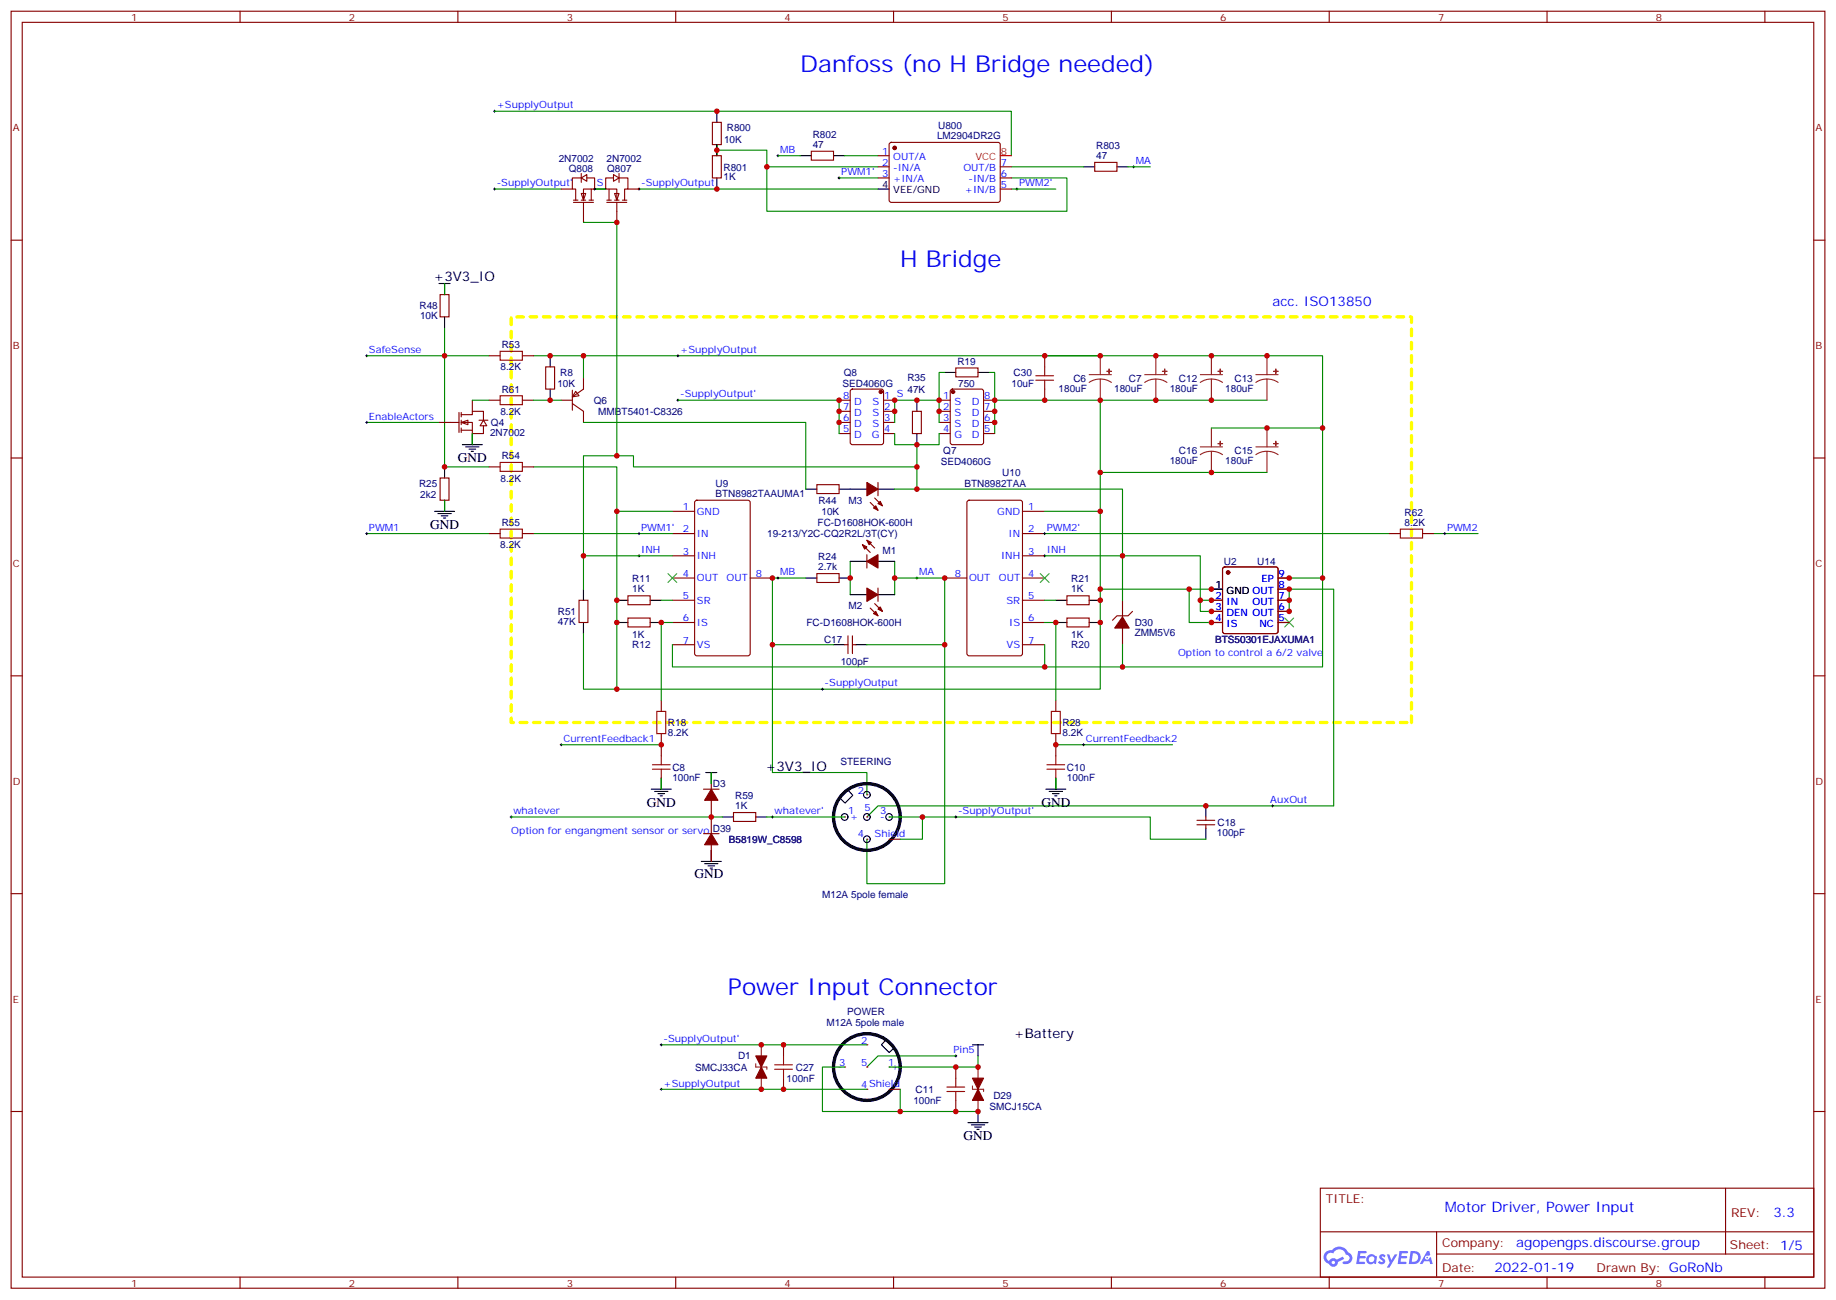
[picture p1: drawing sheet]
<svg xmlns="http://www.w3.org/2000/svg" width="583mm" height="413mm" viewBox="0 0 583 413" stroke-linecap="round" stroke-linejoin="round" font-family="sans-serif">
<g fill="none" stroke="#870000" stroke-width=".35">
<path d="M3.5 3.6h575.8v405.3h-575.8zM7.1 7.1h568.6v398.3h-568.6zM76.2 3.6v3.5M145.3 3.6v3.5M214.5 3.6v3.5M283.6 3.6v3.5M352.8 3.6v3.5M421.9 3.6v3.5M491.1 3.6v3.5M560.2 3.6v3.5M3.5 76.2h3.6M575.7 76.2h3.6"/>
<path d="M3.5 145.4h3.6M575.7 145.4h3.6M3.5 214.5h3.6M575.7 214.5h3.6M3.5 283.7h3.6M575.7 283.7h3.6M3.5 352.8h3.6M575.7 352.8h3.6M419.1 377.2h156.6v28.2h-156.6zM547.7 377.2v20.9M419.1 391h156.5M456 398.1h119.6"/>
<path d="M456 391v14.1M76.2 405.4v3.5M145.3 405.4v3.5M214.5 405.4v3.5M283.6 405.4v3.5M352.8 405.4v3.5M421.9 405.4v3.5M491.1 405.4v3.5M560.2 405.4v3.5"/>
</g>
<g fill="#5487ff">
<path d="M438.1 398.3a1.22 1.22 0 0 1 1.7 .3l-.4 .6a.47 .47 0 0 0-.3-.4 .47 .47 0 0 0-.5 .2l.1 .2a1.14 1.14 0 0 1 .8 1.7 1.14 1.14 0 0 1-1.9 0l-.2-.2 .5-.5 .7 .4a.29 .29 0 0 0 .3-.2 .29 .29 0 0 0-.2-.4 1.04 1.04 0 0 1-.6-1.7z"/>
<path d="M431.1 397.1h2.3l.4 .2-.2 .5h-1.8l-.1 .9h1.5l.3 .3-.3 .4h-1.6l-.2 1.1 1.7 .1 .2 .3-.2 .3h-2.6z"/>
<path d="M444.2 397.1l2.7 .2-.1 .5h-1.8l-.2 .9h1.6l.3 .3-.4 .4h-1.6l-.1 1.1 1.7 .1 .2 .3-.2 .3h-2.7z"/>
<path d="M453 397.1h.7l.3 1.2-.6 .4a.69 .69 0 0 0-1 .2 .69 .69 0 0 0 .4 1 .69 .69 0 0 0 .9-.6l.5-.3 .6 2.2h-.8l-.3-.9h-1.7l-.5 .9h-.8z"/>
<path d="M440.2 398.2h.8l.6 1.8 1.1-1.8h.9l-2.6 4.2h-.8l.9-1.6z"/>
<path d="M447.8 397.1l-.6 4.1h1.3a2.11 2.11 0 0 0 2.5-2.1 2.11 2.11 0 0 0-2.5-2zM448.5 397.8a1.43 1.43 0 0 1 1.6 1.6 1.43 1.43 0 0 1-2 1.1z"/>
<path d="M434.1 398.7a1.54 1.54 0 0 0-.1 2.1 1.54 1.54 0 0 0 2.1 .2l.7 .2 .3-2.3-.6-.3a1.49 1.49 0 0 0-2.4 .1zM434.3 399.7a.95 .95 0 0 1 1.9 0 .95 .95 0 0 1-1.9 0z"/>
<path d="M420.8 397.5a2.18 2.18 0 0 0 1.1 3.7 1.44 1.44 0 0 0 1.6 .9 1.44 1.44 0 0 0 1.2-1.5l2-1-.5-.7-1.9 .9a1.47 1.47 0 0 0-2.4 .5 1.39 1.39 0 0 1-.7-2 1.39 1.39 0 0 1 2-.4 2.12 2.12 0 0 1 2.2-1.3 2.12 2.12 0 0 1 1.9 1.6 1.14 1.14 0 0 1 1 1.5 1.14 1.14 0 0 1-1.6 .7 .43 .43 0 0 0-.5 .3 .43 .43 0 0 0 .4 .5 1.98 1.98 0 0 0 2.5-1.2 1.98 1.98 0 0 0-1.2-2.5 3.1 3.1 0 0 0-5.3-.7l-.9 .1zM422.7 400.8a.55 .55 0 0 1 1.1 0 .55 .55 0 0 1-1.1 0z"/>
<circle cx="453" cy="399.2" r=".26"/>
</g>
<g fill="none" stroke="#870000" stroke-width=".35">
<path d="M139.7 93.5h2.8v7.1h-2.8zM155.2 112.9h3.5M165.8 112.9h3.5M331.6 112.9v3.6M155.2 127h3.5M165.8 127h3.5M331.6 123.5v3.5M139.7 151.7h2.8v7.1h-2.8zM155.2 148.2h3.5M165.8 148.2h3.5M220.7 159l.5-.2h16.2l.7 .4v48.3l-.4 .6-16.5 .1-.7-.5v-48.2zM307.2 159l.4-.2h16.2l.7 .4 .1 48.3-.5 .6-16.5 .1-.6-.5-.1-48.2z"/>
<path d="M155.2 169.4h3.5M165.8 169.4h3.5M213.4 162.3h7.1M213.4 169.4h7.1M213.4 176.4h7.1M324.6 162.3h7M324.6 169.4h7M324.6 176.4h7M441 169.4h3.5M451.6 169.4h3.5M199.3 189.1h7.1v2.8h-7.1zM199.3 196.2h7.1v2.8h-7.1z"/>
<path d="M213.4 183.5h7.1M213.4 190.5h7.1M213.4 197.6h7.1M238.1 183.5h7.1M259.3 182.1h7v2.8h-7zM276.2 193l2.5 2.5M277.6 191.6l2.5 2.5M278.7 186.7v4.2M299.9 183.5h7M324.6 183.5h7M324.6 190.5h7M324.6 197.6h7"/>
<path d="M338.7 196.2h7v2.8h-7zM338.7 189.1h7v2.8h-7zM213.4 204.6h7.1M324.6 204.6h7"/>
</g>
<g fill="none" stroke="#000" stroke-width=".35">
<path d="M139.3 90h3.6M141.1 90v3.5M141.1 100.6v3.5M149.9 137.6v3.5M141.1 148.2v3.5M141.1 158.8v3.5M146.8 141.1h6.3M147.8 141.9h4.2M148.9 142.6h2.1M149.6 143.3h.7M137.9 162.3h6.4M139 163h4.2"/>
<path d="M140.1 163.7h2.1M140.8 164.4h.7M195.8 190.5h3.5M195.8 197.6h3.5M206.4 190.5h3.5M206.4 197.6h3.5M255.8 183.5h3.5M266.3 183.5h3.6M269.9 188.8h5.3M278.7 188.8h5.3M335.1 190.5h3.6M335.1 197.6h3.6"/>
<path d="M345.7 190.5h3.5M345.7 197.6h3.5"/>
</g>
<g fill="none" stroke="#008700" stroke-width=".35">
<path d="M141.1 104.1v44.1h14.1M141.1 112.9h14.1M169.3 112.9h250.5v70.6h-10.6M331.6 112.9h17.6M169.3 148.2h26.5v70.6h153.4v-56.5h-17.6M116.4 169.4h38.8M169.3 169.4h44.1M269.9 178.2v10.6M284 178.2v10.6M331.6 169.4h109.4M455.1 169.4h14.1M255.8 183.5h-10.6v61.7h30v7.1"/>
<path d="M284 183.5h15.9v97h-24.7v-14.1M213.4 204.6v7.1h118.2v-7.1M423.3 255.8h-144.6l-3.5 3.5"/>
</g>
<path d="M448 229.3v-128.7h-285.7v128.7h285.7" fill="none" stroke="#ff0" stroke-width="1.1" stroke-dasharray="2.1 2.1"/>
<path d="M116.1 112.9h.7M116.4 112.6v.7M116.1 169.4h.7M116.4 169v.7M202.5 176.4h.7M202.8 176.1v.7M331.3 176.4h.7M331.6 176.1v.7M290.7 183.5h.7M291 183.1v.7" fill="none" stroke="#000" stroke-width=".32"/>
<path d="M158.7 111.5h7.1v2.8h-7.1zM328.8 119.3h5.6M331.6 116.5v2.8M158.7 125.6h7.1v2.8h-7.1zM328.8 120.7h5.6M331.6 120.7v2.8M158.7 146.8h7.1v2.8h-7.1zM158.7 168h7.1v2.8h-7.1zM444.5 168h7.1v2.8h-7.1z" fill="none" stroke="#a10000" stroke-width=".35"/>
<g fill="#870000" stroke="#870000" stroke-width=".35">
<path d="M275.2 186.7l3.5 2.1-3.5 2.1z"/>
<path d="M278.7 193.4l.7-.7 .7 1.4z"/>
<path d="M277.3 194.8l.7-.7 .7 1.4z"/>
</g>
<circle cx="275.2" cy="259.3" r="10.6" fill="none" stroke="#000" stroke-width="1.1"/>
<g fill="#870000">
<circle cx="268.1" cy="259.3" r=".18"/>
<circle cx="282.2" cy="259.3" r=".18"/>
<circle cx="275.2" cy="266.4" r=".18"/>
<circle cx="275.2" cy="259.3" r=".18"/>
<circle cx="275.2" cy="252.3" r=".18"/>
</g>
<g fill="none" stroke="#000" stroke-width=".35">
<path d="M384.5 187h3.6M269.3 250.9l1.4 1.5-2.5 2.5-1.5-1.5M332 250.5h6.3M333 251.2h4.3M334.1 251.9h2.1M334.8 252.6h.7M335.1 247v3.5"/>
<circle cx="268.1" cy="259.3" r="1.06"/>
<circle cx="275.2" cy="252.3" r="1.06"/>
<circle cx="275.2" cy="259.3" r="1.06"/>
<circle cx="282.2" cy="259.3" r="1.06"/>
<circle cx="275.2" cy="266.4" r="1.06"/>
</g>
<path d="M384.5 190.5h3.6M384.5 194.1h3.6M384.5 197.6h3.6M388.3 180.2l.5-.2h16.2l.5 .2 .2 .5v19.7l-.2 .5-.5 .2h-16.2l-.5-.2-.2-.5v-19.7zM405.7 190.5h3.5M405.7 194.1h3.5M405.7 197.6h3.5M405.7 187h3.5M405.7 183.5h3.5M335.1 222.3v3.5M335.1 232.9v3.5M282.2 266.4h3.6" fill="none" stroke="#870000" stroke-width=".35"/>
<path d="M116.4 134.1h22.9M195.8 162.3h17.6M331.6 176.4h49.4v17.7h3.5M209.9 190.5h3.5M209.9 197.6h3.5M331.6 197.6h3.5v24.7M331.6 190.5h3.5M349.2 187h35.3M381 190.5h3.5M409.2 194.1v-7.1h14.1v68.8M335.1 236.4h37.1M282.2 259.3h10.6v7.1h-7" fill="none" stroke="#008700" stroke-width=".35"/>
<path d="M330.2 182.1l2.8 2.8M333 182.1l-2.8 2.8M407.8 196.2l2.8 2.8M410.6 196.2l-2.8 2.8" fill="none" stroke="#3c3" stroke-width=".35"/>
<path d="M246.6 183.5h.7M246.9 183.1v.7M343.6 236.4h.7M344 236v.7M161.9 259.3h.7M162.3 259v.7" fill="none" stroke="#000" stroke-width=".32"/>
<path d="M333.7 225.8h2.8v7.1h-2.8z" fill="none" stroke="#a10000" stroke-width=".35"/>
<circle cx="389.8" cy="181.7" r=".53" fill="#870000" stroke="#870000" stroke-width=".35"/>
<g fill="#fff" stroke="#870000" stroke-width=".35">
<path d="M146.4 134.1l2.1-.7v1.4z"/>
<path d="M153.5 133.4l1 1.7h-2.1z"/>
</g>
<g fill="none" stroke="#870000" stroke-width=".35">
<path d="M173.2 116.5h2.8v7h-2.8zM185.2 120v3.5l-3.5 2.5M139.3 134.1h6.4M145.7 130.9v6.4M146.4 131.6h3.5v-1h3.6v2.8M146.4 134.1h3.5v3.5h3.6v-2.5M146.4 136.6h3.5M146.4 130.9v1.4M146.4 133.4v1.4M146.4 135.9v1.4M149.9 127v3.6M149.9 137.6v3.5"/>
<path d="M152 133.4h2.9M178.2 127h3.5M181.7 123.9v6.3M181.7 128.1l3.5 2.5v3.5M182.7 124.2l1.1 1.4-2.1 .4zM273.8 172.9l2.4 2.5M275.2 171.5l2.4 2.5M275.2 176.1v4.2M183.8 190.5h2.8v7.1h-2.8zM232.8 257.9h7.1v2.8h-7.1z"/>
</g>
<g fill="none" stroke="#008700" stroke-width=".35">
<path d="M141.1 90v3.5M116.4 112.9h24.7M185.2 112.9v7.1M149.9 137.6v3.5M149.9 127h5.3M169.3 127h8.9M185.2 134.1h70.6v21.2M141.1 158.8v3.5M291 155.3v-7.1h-89.9v-3.5h-15.9v31.7h28.2M185.2 176.4v10.6M419.8 183.5v28.2h-88.2M185.2 201.1v17.7h10.6"/>
<path d="M162.3 259.3h63.5M243.4 259.3h24.7M225.8 269.9v3.5M303.4 335.2h-24.7l-3.5 3.5"/>
</g>
<g fill="none" stroke="#000" stroke-width=".35">
<path d="M174.6 112.9v3.6M174.6 123.5v3.5M269.9 178.2h5.3M278.7 178.2h5.3M185.2 187v3.5M185.2 197.6v3.5M229.3 259.3h3.5M239.9 259.3h3.5M222.6 273.4h6.4M223.7 274.1h4.2M224.7 274.8h2.1M225.4 275.6h.7"/>
<path d="M225.8 269.9v3.5M307.3 356.3h6.3M308.3 357h4.3M309.4 357.8h2.1M310.1 358.5h.7M310.4 352.8v3.5"/>
</g>
<path d="M116.1 134.1h.7M116.4 133.7v.7M303 335.2h.7M303.4 334.8v.7" fill="none" stroke="#000" stroke-width=".32"/>
<g fill="#870000" stroke="#870000" stroke-width=".35">
<path d="M275.2 178.2l3.5-2.1v4.2z"/>
<path d="M273.8 172.9l1.4 .7-.7 .7z"/>
<path d="M275.2 171.5l1.4 .7-.7 .7z"/>
</g>
<circle cx="275.2" cy="338.7" r="10.6" fill="none" stroke="#000" stroke-width="1.1"/>
<g fill="#870000">
<circle cx="282.2" cy="338.7" r=".18"/>
<circle cx="268.1" cy="338.7" r=".18"/>
<circle cx="275.2" cy="345.8" r=".18"/>
<circle cx="275.2" cy="338.7" r=".18"/>
<circle cx="275.2" cy="331.6" r=".18"/>
</g>
<g fill="none" stroke="#000" stroke-width=".35">
<path d="M227.5 35.3v3.5M227.5 45.9v3.5M227.5 56.5v3.5M254 49.4h3.5M264.6 49.4h3.5M344 53h3.5M354.5 53h3.6M299.9 118.2h3.5M310.4 118.2h3.6M291 127v3.6M291 137.6v3.5M384.5 187h3.6"/>
<path d="M264.6 204.6h3.5M271.6 204.6h3.6M206.7 250.5h6.4M207.8 251.2h4.2M208.8 251.9h2.2M209.5 252.6h.8M209.9 247v3.5M224 245.2h3.5M225.8 245.2v3.5M382.8 255.8v3.5M382.8 262.9v3.5M281.2 330.1l-1.4 1.5 2.5 2.5 1.5-1.5"/>
<path d="M308.7 331.6h3.5M310.4 331.6v3.6"/>
</g>
<g fill="none" stroke="#870000" stroke-width=".35">
<path d="M226.1 38.8h2.9v7.1h-2.9zM226.1 49.4h2.9v7.1h-2.9zM257.5 48h7.1v2.8h-7.1zM347.5 51.5h7v2.9h-7zM303.4 116.8h7v2.8h-7zM266.3 127h3.6M266.3 130.6h3.6M266.3 134.1h3.6M266.3 137.6h3.6M270.1 123.7l.5-.2h9.2l.6 .4 .1 16.5-.5 .7h-9.4l-.7-.4v-16.5zM280.5 127h3.5M280.5 130.6h3.5"/>
<path d="M280.5 134.1h3.5M280.5 137.6h3.5M289.6 130.6h2.9v7h-2.9zM298.1 127h3.5M298.1 130.6h3.5M298.1 134.1h3.5M298.1 137.6h3.5M301.9 123.7l.4-.2h9.2l.7 .4v16.5l-.5 .7h-9.4l-.6-.4-.1-16.5zM312.2 127h3.5M312.2 130.6h3.5M312.2 134.1h3.5M312.2 137.6h3.5"/>
<path d="M384.5 190.5h3.6M384.5 194.1h3.6M384.5 197.6h3.6M388.3 180.2l.5-.2h16.2l.5 .2 .2 .5v19.7l-.2 .5-.5 .2h-16.2l-.5-.2-.2-.5v-19.7zM405.7 190.5h3.5M405.7 194.1h3.5M405.7 197.6h3.5M405.7 187h3.5M405.7 183.5h3.5M268.1 204.6h1.1M269.2 201.8v5.7M270.6 201.8v5.7"/>
<path d="M270.6 204.6h1M209.9 222.3v3.5M209.9 232.9v7M335.1 236.4v3.5M209.9 247v3.5M223.3 250.5h4.9M225.8 245.2v5.3M225.8 254v10.6M335.1 247v3.5M382.8 259.3v1.1M223.3 264.6h4.9M225.8 268.1v5.3"/>
<path d="M379.9 261.8h5.7M379.9 260.4h5.7M382.8 261.8v1.1M248.7 331.6v3.6M303.4 338.7v3.5M248.7 342.2v3.6M282.2 345.8h3.6M303.4 349.3v3.5"/>
</g>
<g fill="none" stroke="#008700" stroke-width=".35">
<path d="M157 35.3h164v14.1M227.5 47.7h15.9v5.3h35.3M227.5 45.9v3.5M243.4 53v14.1h95.3v-10.6h-17.7M246.9 49.4h7.1M266.3 56.5h12.4M268.1 49.4h10.6M321 53h23M358.1 53h7M157 60h21.2M202.8 60h75.9M321 60h14.1"/>
<path d="M299.9 118.2h-1.8v8.8M314 118.2h1.7v8.8M215.2 127h51.1v10.6M284 137.6v3.5h14.1v-3.5M298.1 127v7.1M298.1 127h-14.1v7.1M315.7 137.6v-10.6h33.5v35.3M349.2 127h53M384.5 135.9h35.3M349.2 150h53M209.9 197.6v24.7M377.5 187v10.6h7"/>
<path d="M245.2 204.6h19.4M275.2 204.6h24.7M178.2 236.4h31.7M209.9 247v3.5M225.8 259.3h3.5M225.8 245.2v3.5M292.8 259.3h72.3v7.1h17.7M335.1 247v3.5M209.9 331.6h65.3M268.1 338.7h-7v14.1h24.7M310.4 335.2v3.5h-28.2M209.9 345.8h65.3"/>
<path d="M285.8 345.8v7h24.6"/>
</g>
<g fill="none" stroke="#000" stroke-width=".32">
<path d="M156.6 35.3h.7M157 35v.7M157 59.7v.7M202.8 59.7v.7M246.6 49.4h.7M246.9 49.1v.7M266 56.5h.7M266.3 56.1v.7M322.8 59.7v.7M359.5 53h.7M359.8 52.6v.7M156.6 60h.7"/>
<path d="M202.5 60h.7M322.4 60h.7M214.8 112.9h.7M215.2 112.6v.7M214.8 127h.7M215.2 126.7v.7M202.5 169.4h.7M202.8 169v.7M331.3 169.4h.7M331.6 169v.7M458.3 169.4h.7M458.6 169v.7"/>
<path d="M260.7 218.8h.7M261.1 218.4v.7M177.8 236.4h.7M178.2 236v.7M244.8 259.3h.7M245.2 259v.7M303 259.3h.7M303.4 259v.7M403.6 255.8h.7M403.9 255.4v.8M209.5 331.6h.8M209.9 331.3v.7"/>
<path d="M209.5 345.8h.8M209.9 345.4v.7"/>
</g>
<g fill="#870000" stroke="#870000" stroke-width=".35">
<path d="M225.8 250.5l2.1 3.5h-4.2z"/>
<path d="M225.8 264.6l2.1 3.5h-4.2z"/>
<path d="M241.7 338.7l1.7 3.5h-3.5z"/>
<path d="M239.9 335.2h3.5l-1.7 3.5z"/>
<path d="M310.4 345.8l1.8 3.5h-3.5z"/>
<path d="M308.7 342.2h3.5l-1.8 3.6z"/>
<circle cx="389.8" cy="181.7" r=".53"/>
<circle cx="302.5" cy="124.4" r=".53"/>
<circle cx="279.6" cy="124.4" r=".53"/>
</g>
<g fill="none" stroke="#8c2424" stroke-width=".35">
<path d="M345.7 118.9h7.1M349.2 112.9v6M363.4 118.9h7M366.9 112.9v6M381 118.9h7.1M384.5 112.9v6M398.6 118.9h7.1M402.2 112.9v6M349.2 120.3l-1.8 .3-1.7 .8M349.2 120.3l1.9 .3 1.7 .8M349.2 120.3v6.7M366.9 120.3l-1.9 .3-1.6 .8"/>
<path d="M366.9 120.3l1.8 .3 1.7 .8M366.9 120.3v6.7M384.5 120.3l-1.8 .3-1.7 .8M384.5 120.3l1.9 .3 1.7 .8M384.5 120.3v6.7M384.5 135.9v6M402.2 120.3l-1.9 .3-1.7 .8M402.2 120.3l1.8 .3 1.7 .8M402.2 120.3v6.7M402.2 135.9v6M381 141.9h7.1M384.5 143.3l-1.8 .2-1.7 .8"/>
<path d="M384.5 143.3l1.9 .2 1.7 .8M384.5 143.3v6.7M398.6 141.9h7.1M402.2 143.3l-1.9 .2-1.7 .8M402.2 143.3l1.8 .2 1.7 .8M402.2 143.3v6.7M239.9 337.6v1.1h3.5v.7M241.7 331.6v14.2M310.4 338.7v14.1M308.7 344.7v1.1h3.5v.7"/>
</g>
<g fill="#8c2424" stroke="#8c2424" stroke-width=".35">
<path d="M351.4 117.9h1.4z"/>
<path d="M352 117.2l.1 1.4z"/>
<path d="M369 117.9h1.4z"/>
<path d="M369.7 117.2v1.4z"/>
<path d="M386.6 117.9h1.5z"/>
<path d="M387.3 117.2v1.4z"/>
<path d="M404.3 117.9h1.4z"/>
<path d="M405 117.2v1.4z"/>
<path d="M404.3 140.8h1.4z"/>
<path d="M405 140.1v1.4z"/>
<path d="M386.6 140.8h1.5z"/>
<path d="M387.3 140.1v1.4z"/>
</g>
<g fill="none" stroke="#a10000" stroke-width=".35">
<path d="M208.5 225.8h2.8v7.1h-2.8zM209.9 239.9v2.8M335.1 239.9v2.8M207.1 244.2h5.6M207.1 242.7h5.6M209.9 244.2v2.8M332.3 244.2h5.7M332.3 242.7h5.7M335.1 244.2v2.8M245.9 339.4h5.6M245.9 338h5.6M248.7 335.2v2.8"/>
<path d="M248.7 339.4v2.8M300.6 346.5h5.6M300.6 345.1h5.6M303.4 342.2v2.9M303.4 346.5v2.8"/>
</g>
<path d="M212 182.1l2.8 2.8M214.8 182.1l-2.8 2.8" fill="none" stroke="#3c3" stroke-width=".35"/>
<g fill="#fff" stroke="#870000" stroke-width=".35">
<path d="M195.1 61.4h1.4l-.7 2.1z"/>
<path d="M194.7 55.4l1.8 1.1-1.8 1z"/>
</g>
<path d="M194.7 56.5h-2.4v3.5h3.5v3.5M196.5 56.5h2.8v3.5h-1v3.5M196.5 55.1v2.8M188.7 60h3.6M192.6 64.2h6.4M192.6 63.5h1.4M193.3 60v3.5M195.1 63.5h1.4M195.8 64.2v6.4M197.6 63.5h1.4M199.3 60h3.5" fill="none" stroke="#870000" stroke-width=".35"/>
<g fill="#fff" stroke="#870000" stroke-width=".35">
<path d="M184.5 61.4h1.4l-.7 2.1z"/>
<path d="M184.5 56.5l1.8-1.1v2.1z"/>
</g>
<g fill="none" stroke="#870000" stroke-width=".35">
<path d="M184.5 56.5h-2.8v3.5h1v3.5M184.5 55.1v2.8M186.3 56.5h2.4v3.5h-3.5v3.5M278.7 49.4h3.5M278.7 53h3.5M278.7 56.5h3.5M282.5 45.4l.4-.2h34.2l.4 .7-.1 17.9-.6 .4h-34.1l-.5-.7v-17.6zM317.5 53h3.5M317.5 56.5h3.5M178.2 60h3.5M182 64.2h6.4M182 63.5h1.4"/>
<path d="M184.5 63.5h1.4M185.2 64.2v6.4M187 63.5h1.4M187.7 60v3.5M188.7 60h3.6M317.5 60h3.5M259.3 153.8h7v2.9h-7zM276.2 159.5l2.5 2.5M277.6 158.1l2.5 2.4M278.7 153.1v4.3M356.3 190.5v5.3M356.3 199.4v5.2"/>
<path d="M359.5 194.1l-1.4 1.4h-3.6l-1.4 1.4"/>
</g>
<path d="M185.2 70.6h10.6v74.1M188.7 60h3.6M284 155.3h72.3v35.2M291 141.1v7.1M356.3 204.6v7.1" fill="none" stroke="#008700" stroke-width=".35"/>
<path d="M188.7 59.7v.7M188.4 60h.7M283.6 127h.7M284 126.7v.7" fill="none" stroke="#000" stroke-width=".32"/>
<path d="M278.7 60h3.5M255.8 155.3h3.5M266.3 155.3h8.9M278.7 155.3h5.3" fill="none" stroke="#000" stroke-width=".35"/>
<g fill="#870000" stroke="#870000" stroke-width=".35">
<path d="M275.2 153.1l3.5 2.2-3.5 2.1z"/>
<path d="M278.7 159.8l.7-.7 .7 1.4z"/>
<path d="M277.3 161.3l.7-.8 .7 1.5z"/>
<path d="M356.3 195.8l2.1 3.6h-4.6z"/>
<circle cx="284" cy="47" r=".53"/>
</g>
<path d="M317.5 49.4h3.5" fill="none" stroke="#f00" stroke-width=".35"/>
<g fill="#c00">
<circle cx="141.1" cy="112.9" r=".88"/>
<circle cx="245.2" cy="183.5" r=".88"/>
<circle cx="269.9" cy="183.5" r=".88"/>
<circle cx="284" cy="183.5" r=".88"/>
<circle cx="299.9" cy="183.5" r=".88"/>
<circle cx="409.2" cy="187" r=".88"/>
<circle cx="409.2" cy="190.5" r=".88"/>
<circle cx="381" cy="190.5" r=".88"/>
<circle cx="349.3" cy="187" r=".88"/>
<circle cx="349.3" cy="190.5" r=".88"/>
<circle cx="209.9" cy="197.6" r=".88"/>
<circle cx="195.8" cy="190.5" r=".88"/>
<circle cx="195.8" cy="162.3" r=".88"/>
<circle cx="349.3" cy="197.6" r=".88"/>
<circle cx="195.8" cy="197.6" r=".88"/>
<circle cx="195.8" cy="218.8" r=".88"/>
<circle cx="185.2" cy="176.4" r=".88"/>
<circle cx="174.6" cy="127" r=".88"/>
<circle cx="141.1" cy="148.2" r=".88"/>
<circle cx="174.6" cy="112.9" r=".88"/>
<circle cx="331.6" cy="112.9" r=".88"/>
<circle cx="349.3" cy="112.9" r=".88"/>
<circle cx="331.6" cy="211.7" r=".88"/>
<circle cx="419.8" cy="183.5" r=".88"/>
<circle cx="335.1" cy="197.6" r=".88"/>
<circle cx="185.2" cy="112.9" r=".88"/>
<circle cx="349.3" cy="162.3" r=".88"/>
<circle cx="225.8" cy="259.3" r=".88"/>
<circle cx="366.9" cy="112.9" r=".88"/>
<circle cx="349.3" cy="127" r=".88"/>
<circle cx="384.5" cy="187" r=".88"/>
<circle cx="384.5" cy="190.5" r=".88"/>
<circle cx="384.5" cy="194.1" r=".88"/>
<circle cx="409.2" cy="194.1" r=".88"/>
<circle cx="409.2" cy="183.5" r=".88"/>
<circle cx="384.5" cy="197.6" r=".88"/>
<circle cx="377.5" cy="187" r=".88"/>
<circle cx="331.6" cy="127" r=".88"/>
<circle cx="284" cy="130.6" r=".88"/>
<circle cx="284" cy="127" r=".88"/>
<circle cx="291" cy="127" r=".88"/>
<circle cx="315.7" cy="127" r=".88"/>
<circle cx="315.7" cy="134.1" r=".88"/>
<circle cx="315.7" cy="130.6" r=".88"/>
<circle cx="298.1" cy="130.6" r=".88"/>
<circle cx="298.1" cy="127" r=".88"/>
<circle cx="291" cy="141.1" r=".88"/>
<circle cx="266.3" cy="134.1" r=".88"/>
<circle cx="266.3" cy="130.6" r=".88"/>
<circle cx="266.3" cy="127" r=".88"/>
<circle cx="209.9" cy="236.4" r=".88"/>
<circle cx="335.1" cy="236.4" r=".88"/>
<circle cx="248.7" cy="345.8" r=".88"/>
<circle cx="248.7" cy="331.6" r=".88"/>
<circle cx="241.7" cy="331.6" r=".88"/>
<circle cx="241.7" cy="345.8" r=".88"/>
<circle cx="303.4" cy="338.7" r=".88"/>
<circle cx="310.4" cy="338.7" r=".88"/>
<circle cx="310.4" cy="352.8" r=".88"/>
<circle cx="303.4" cy="352.8" r=".88"/>
<circle cx="285.8" cy="352.8" r=".88"/>
<circle cx="384.5" cy="112.9" r=".88"/>
<circle cx="402.2" cy="112.9" r=".88"/>
<circle cx="366.9" cy="127" r=".88"/>
<circle cx="384.5" cy="127" r=".88"/>
<circle cx="419.8" cy="135.9" r=".88"/>
<circle cx="402.2" cy="135.9" r=".88"/>
<circle cx="349.3" cy="150" r=".88"/>
<circle cx="384.5" cy="150" r=".88"/>
<circle cx="245.2" cy="204.6" r=".88"/>
<circle cx="299.9" cy="204.6" r=".88"/>
<circle cx="292.8" cy="259.3" r=".88"/>
<circle cx="382.8" cy="255.8" r=".88"/>
<circle cx="227.5" cy="60" r=".88"/>
<circle cx="227.5" cy="35.3" r=".88"/>
<circle cx="227.5" cy="47.7" r=".88"/>
<circle cx="243.4" cy="53" r=".88"/>
<circle cx="195.8" cy="70.6" r=".88"/>
<circle cx="356.3" cy="176.4" r=".88"/>
<circle cx="356.3" cy="211.7" r=".88"/>
<circle cx="291" cy="155.3" r=".88"/>
<circle cx="195.8" cy="144.7" r=".88"/>
<circle cx="291" cy="148.2" r=".88"/>
</g>
<g font-size="7.4" fill="#00f">
<text x="254" y="23">Danfoss (no H Bridge needed)</text>
<text x="285.8" y="84.7">H Bridge</text>
<text x="231.1" y="315.8">Power Input Connector</text>
</g>
<text font-size="4.6" fill="#00f" x="458.6" y="384.6">Motor Driver, Power Input</text>
<g font-size="4.2">
<text x="137.6" y="89.3">+3V3_IO</text>
<text x="145.3" y="146.8">GND</text>
<text x="136.5" y="168">GND</text>
<text x="243" y="244.9">+3V3_IO</text>
<text x="205.3" y="256.2">GND</text>
<text x="330.6" y="256.2">GND</text>
<text x="220.5" y="278.7">GND</text>
<text x="321.8" y="329.6">+Battery</text>
<text x="305.9" y="362">GND</text>
</g>
<g font-size="4.2" fill="#00f">
<text x="403.9" y="97">acc. ISO13850</text>
<text x="562.9" y="386.4">3.3</text>
<text x="481.3" y="396">agopengps.discourse.group</text>
<text x="474.4" y="403.8">2022-01-19</text>
</g>
<g font-size="3.9" fill="#800">
<text x="420.9" y="381.7">TITLE:</text>
<text x="549.5" y="386.4">REV:</text>
<text x="457.8" y="395.9">Company:</text>
<text x="549.1" y="396.6">Sheet: 1/5</text>
<text x="457.8" y="403.6">Date:</text>
<text x="506.8" y="403.7">Drawn By: GoRoNb</text>
</g>
<g font-size="3.2" fill="#800">
<text x="41.6" y="6.6">1</text>
<text x="110.8" y="6.6">2</text>
<text x="179.9" y="6.6">3</text>
<text x="249.1" y="6.6">4</text>
<text x="318.2" y="6.6">5</text>
<text x="387.3" y="6.6">6</text>
<text x="456.5" y="6.6">7</text>
<text x="525.6" y="6.6">8</text>
<text x="4.1" y="41.7">A</text>
<text x="576.3" y="41.7">A</text>
<text x="4.1" y="110.8">B</text>
<text x="576.3" y="110.8">B</text>
<text x="4.1" y="180">C</text>
<text x="576.3" y="180">C</text>
<text x="4.1" y="249.1">D</text>
<text x="576.3" y="249.1">D</text>
<text x="4.1" y="318.2">E</text>
<text x="576.3" y="318.2">E</text>
<text x="41.6" y="408.4">1</text>
<text x="110.8" y="408.4">2</text>
<text x="179.9" y="408.4">3</text>
<text x="249.1" y="408.4">4</text>
<text x="318.2" y="408.4">5</text>
<text x="387.3" y="408.4">6</text>
<text x="456.5" y="408.4">7</text>
<text x="525.6" y="408.4">8</text>
</g>
<g font-size="3.2" fill="#00f">
<text x="157.7" y="34.4">+SupplyOutput</text>
<text x="247.6" y="48.5">MB</text>
<text x="280" y="49.1">1</text>
<text x="280" y="52.6">2</text>
<text x="283.5" y="50.8">OUT/A</text>
<text x="317.7" y="52.6">7</text>
<text x="360.5" y="52.1">MA</text>
<text x="157.7" y="59.1">-SupplyOutput'</text>
<text x="189.4" y="59.1">S</text>
<text x="203.6" y="59.1">-SupplyOutput</text>
<text x="267.1" y="55.6">PWM1'</text>
<text x="280" y="56.1">3</text>
<text x="283.5" y="54.4">-IN/A</text>
<text x="283.5" y="57.9">+IN/A</text>
<text x="305.8" y="54.4">OUT/B</text>
<text x="307.4" y="57.9">-IN/B</text>
<text x="317.7" y="59.7">5</text>
<text x="317.7" y="56.1">6</text>
<text x="323.5" y="59.1">PWM2'</text>
<text x="306.3" y="61.4">+IN/B</text>
<text x="117.1" y="112">SafeSense</text>
<text x="215.9" y="112">+SupplyOutput</text>
<text x="215.9" y="126.2">-SupplyOutput'</text>
<text x="267.7" y="130.2">7</text>
<text x="267.7" y="126.7">8</text>
<text x="271.2" y="132">D</text>
<text x="271.2" y="128.4">D</text>
<text x="277" y="128.4">S</text>
<text x="277" y="132">S</text>
<text x="280.6" y="126.7">1 S</text>
<text x="280.6" y="130.2">2</text>
<text x="299.4" y="126.7">1</text>
<text x="299.4" y="130.2">2</text>
<text x="302.9" y="128.4">S</text>
<text x="302.9" y="132">S</text>
<text x="308.5" y="132">D</text>
<text x="308.5" y="128.4">D</text>
<text x="312.4" y="130.2">7</text>
<text x="312.4" y="126.7">8</text>
<text x="117.1" y="133.2">EnableActors</text>
<text x="267.7" y="137.3">5</text>
<text x="267.7" y="133.7">6</text>
<text x="271.2" y="135.5">D</text>
<text x="277" y="135.5">S</text>
<text x="280.6" y="133.7">3</text>
<text x="280.6" y="137.3">4</text>
<text x="299.4" y="133.7">3</text>
<text x="299.4" y="137.3">4</text>
<text x="302.9" y="135.5">S</text>
<text x="308.5" y="135.5">D</text>
<text x="312.4" y="137.3">5</text>
<text x="312.4" y="133.7">6</text>
<text x="271.2" y="139">D</text>
<text x="276.7" y="139">G</text>
<text x="302.9" y="139">G</text>
<text x="308.5" y="139">D</text>
<text x="216.7" y="162">1</text>
<text x="326.3" y="162">1</text>
<text x="221.2" y="163.4">GND</text>
<text x="316.6" y="163.4">GND</text>
<text x="117.1" y="168.5">PWM1</text>
<text x="203.6" y="168.5">PWM1'</text>
<text x="216.7" y="169">2</text>
<text x="221.2" y="170.4">IN</text>
<text x="320.1" y="170.4">IN</text>
<text x="326.3" y="169">2</text>
<text x="332.3" y="168.5">PWM2'</text>
<text x="459.3" y="168.5">PWM2</text>
<text x="203.6" y="175.5">INH</text>
<text x="216.7" y="176.1">3</text>
<text x="221.2" y="177.5">INH</text>
<text x="317.8" y="177.5">INH</text>
<text x="326.3" y="176.1">3</text>
<text x="332.3" y="175.5">INH</text>
<text x="216.7" y="183.1">4</text>
<text x="221.2" y="184.5">OUT</text>
<text x="230.6" y="184.5">OUT</text>
<text x="239.9" y="183.1">8</text>
<text x="247.6" y="182.6">MB</text>
<text x="291.7" y="182.6">MA</text>
<text x="303.1" y="183.1">8</text>
<text x="307.6" y="184.5">OUT</text>
<text x="317.1" y="184.5">OUT</text>
<text x="326.3" y="183.1">4</text>
<text x="400.5" y="184.9">EP</text>
<text x="405.9" y="183.1">9</text>
<text x="216.7" y="190.2">5</text>
<text x="221.2" y="191.6">SR</text>
<text x="319.5" y="191.6">SR</text>
<text x="326.3" y="190.2">5</text>
<text x="385.9" y="190.2">2</text>
<text x="389.4" y="191.9">IN</text>
<text x="397.6" y="191.9">OUT</text>
<text x="405.9" y="190.2">7</text>
<text x="405.9" y="186.7">8</text>
<text x="216.7" y="197.2">6</text>
<text x="326.3" y="197.2">6</text>
<text x="385.9" y="193.7">3</text>
<text x="385.9" y="197.2">4</text>
<text x="389.4" y="195.5">DEN OUT</text>
<text x="405.9" y="197.2">5</text>
<text x="405.9" y="193.7">6</text>
<text x="221.2" y="198.6">IS</text>
<text x="320.3" y="198.6">IS</text>
<text x="389.4" y="199">IS</text>
<text x="399.8" y="199">NC</text>
<text x="216.7" y="204.3">7</text>
<text x="221.2" y="205.7">VS</text>
<text x="319.5" y="205.7">VS</text>
<text x="326.3" y="204.3">7</text>
<text x="373.9" y="208.2">Option to control a 6/2 valve</text>
<text x="261.8" y="217.9">-SupplyOutput</text>
<text x="178.9" y="235.5">CurrentFeedback1</text>
<text x="344.7" y="235.5">CurrentFeedback2</text>
<text x="272.3" y="251.9">2</text>
<text x="274.5" y="257.6">5</text>
<text x="403.2" y="254.9">AuxOut</text>
<text x="163" y="258.4">whatever</text>
<text x="245.9" y="258.4">whatever'</text>
<text x="269.3" y="258.3">1</text>
<text x="269.9" y="260.4">+</text>
<text x="279.4" y="260.4">-</text>
<text x="279.4" y="258.3">3</text>
<text x="304.1" y="258.4">-SupplyOutput'</text>
<text x="162.3" y="264.6">Option for engangment sensor or servo</text>
<text x="272.3" y="265.7">4</text>
<text x="277.6" y="265.7">Shield</text>
<text x="210.6" y="330.8">-SupplyOutput'</text>
<text x="273.4" y="331.3">2</text>
<text x="302.7" y="334.3">Pin5</text>
<text x="266" y="339.8">-</text>
<text x="266.3" y="338.3">3</text>
<text x="273.4" y="338.3">5</text>
<text x="282" y="338.3">1</text>
<text x="282.9" y="339.8">+</text>
<text x="210.6" y="344.9">+SupplyOutput</text>
<text x="273.4" y="345.4">4Shield</text>
</g>
<g font-size="3.2" fill="#000080">
<text x="230.7" y="41.7">R800</text>
<text x="297.8" y="41">U800</text>
<text x="229.8" y="45.2">10K</text>
<text x="258" y="47">47</text>
<text x="258" y="43.8">R802</text>
<text x="297.4" y="44.1">LM2904DR2G</text>
<text x="347.9" y="47.3">R803</text>
<text x="177.3" y="51.4">2N7002</text>
<text x="192.5" y="51.4">2N7002</text>
<text x="347.9" y="50.5">47</text>
<text x="180.5" y="54.5">Q808</text>
<text x="192.7" y="54.5">Q807</text>
<text x="229.7" y="57.3">1K</text>
<text x="229.7" y="54.1">R801</text>
<text x="133.2" y="98.2">R48</text>
<text x="133.3" y="101.3">10K</text>
<text x="159.3" y="110.5">R53</text>
<text x="158.9" y="117.6">8.2K</text>
<text x="177.8" y="119.3">R8</text>
<text x="267.8" y="119.3">Q8</text>
<text x="303.9" y="115.8">R19</text>
<text x="321.8" y="119.3">C30</text>
<text x="159.3" y="124.6">R61</text>
<text x="176.9" y="122.9">10K</text>
<text x="267.4" y="122.9">SED4060G</text>
<text x="288" y="121.1">R35</text>
<text x="288.1" y="124.6">47K</text>
<text x="304.2" y="122.9">750</text>
<text x="321.1" y="122.9">10uF</text>
<text x="336" y="124.3">180uF</text>
<text x="340.7" y="121.1">C6</text>
<text x="353.7" y="124.3">180uF</text>
<text x="358.3" y="121.1">C7</text>
<text x="371.3" y="124.3">180uF</text>
<text x="374.2" y="121.1">C12</text>
<text x="388.9" y="124.3">180uF</text>
<text x="391.9" y="121.1">C13</text>
<text x="158.8" y="131.7">8.2K</text>
<text x="188.5" y="128.2">Q6</text>
<text x="189.9" y="131.7">MMBT5401-C8326</text>
<text x="155.8" y="135.2">Q4</text>
<text x="155.6" y="138.4">2N7002</text>
<text x="159.3" y="145.8">R54</text>
<text x="298.6" y="147.6">SED4060G</text>
<text x="299.4" y="144">Q7</text>
<text x="371.3" y="147.3">180uF</text>
<text x="374.2" y="144">C16</text>
<text x="388.9" y="147.3">180uF</text>
<text x="391.9" y="144">C15</text>
<text x="133" y="154.6">R25</text>
<text x="158.9" y="152.9">8.2K</text>
<text x="227.1" y="154.5">U9</text>
<text x="306.1" y="154.7">BTN8982TAA</text>
<text x="318.2" y="151.1">U10</text>
<text x="133.4" y="158.2">2k2</text>
<text x="227.1" y="157.7">BTN8982TAAUMA1</text>
<text x="259.8" y="159.9">R44</text>
<text x="269.4" y="160">M3</text>
<text x="159.3" y="167">R55</text>
<text x="259.5" y="167">FC-D1608HOK-600H</text>
<text x="260.7" y="163.4">10K</text>
<text x="445.9" y="166.9">8.2K</text>
<text x="445.9" y="163.7">R62</text>
<text x="243.5" y="170.5">19-213/Y2C-CQ2R2L/3T(CY)</text>
<text x="158.8" y="174.1">8.2K</text>
<text x="259.7" y="177.9">R24</text>
<text x="280.1" y="175.8">M1</text>
<text x="388.5" y="179.4">U2</text>
<text x="399.1" y="179.4">U14</text>
<text x="200.7" y="184.9">R11</text>
<text x="259.7" y="181">2.7k</text>
<text x="340" y="184.9">R21</text>
<text x="200.7" y="188.1">1K</text>
<text x="340" y="188.1">1K</text>
<text x="177.1" y="195.2">R51</text>
<text x="269.4" y="193.4">M2</text>
<text x="177.1" y="198.4">47K</text>
<text x="200.7" y="202.5">1K</text>
<text x="256" y="198.8">FC-D1608HOK-600H</text>
<text x="340" y="202.5">1K</text>
<text x="360.2" y="201.9">ZMM5V6</text>
<text x="360.2" y="198.8">D30</text>
<text x="385.7" y="204">BTS50301EJAXUMA1</text>
<text x="200.7" y="205.7">R12</text>
<text x="261.6" y="204.1">C17</text>
<text x="340" y="205.7">R20</text>
<text x="266.9" y="211">100pF</text>
<text x="212" y="233.6">8.2K</text>
<text x="212" y="230.5">R18</text>
<text x="337.3" y="233.6">8.2K</text>
<text x="337.3" y="230.5">R28</text>
<text x="213.4" y="244.6">C8</text>
<text x="266.8" y="242.8">STEERING</text>
<text x="338.7" y="244.6">C10</text>
<text x="213.4" y="247.7">100nF</text>
<text x="226.3" y="249.9">D3</text>
<text x="338.7" y="247.7">100nF</text>
<text x="233.3" y="256.9">1K</text>
<text x="233.3" y="253.7">R59</text>
<text x="226.3" y="264">D39</text>
<text x="386.5" y="262.2">C18</text>
<text x="231.3" y="267.6">B5819W_C8598</text>
<text x="386.3" y="265.4">100pF</text>
<text x="261" y="285.2">M12A 5pole female</text>
<text x="269" y="322.2">POWER</text>
<text x="262.3" y="325.7">M12A 5pole male</text>
<text x="220.6" y="339.8">SMCJ33CA</text>
<text x="234.3" y="336.3">D1</text>
<text x="252.6" y="339.8">C27</text>
<text x="249.7" y="343.4">100nF</text>
<text x="290.6" y="346.9">C11</text>
<text x="289.9" y="350.5">100nF</text>
<text x="314.1" y="352.2">SMCJ15CA</text>
<text x="315.3" y="348.7">D29</text>
</g>
<g font-size="3.2" fill="#f00">
<text x="309.6" y="50.8">VCC</text>
<text x="317.7" y="49.1">8</text>
</g>
<g font-size="3.2">
<text x="280" y="59.7">4</text>
<text x="283.5" y="61.4">VEE/GND</text>
<text x="385.9" y="186.7">1</text>
<text x="389.4" y="188.4">GND OUT</text>
</g>
</svg>
